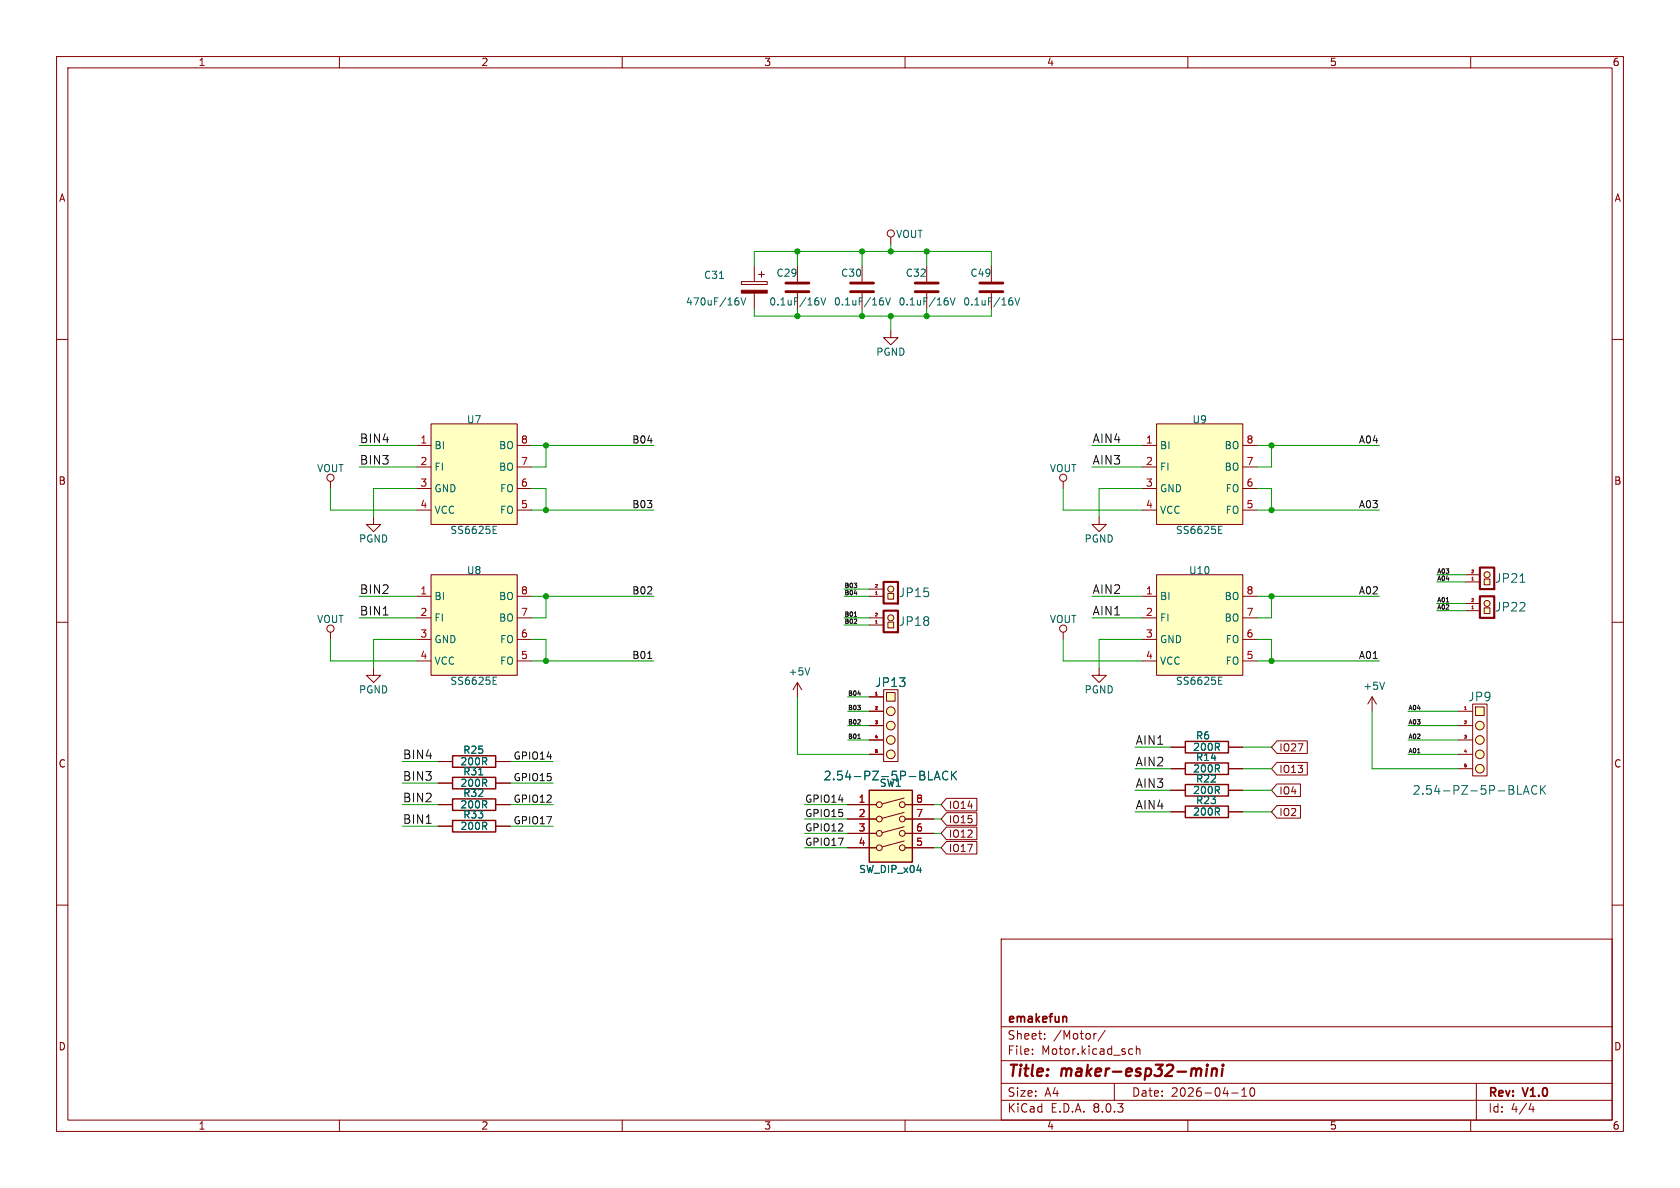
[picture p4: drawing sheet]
<svg xmlns="http://www.w3.org/2000/svg" width="297mm" height="210mm" viewBox="0 0 297 210" stroke-linecap="round" stroke-linejoin="round" font-family="sans-serif">
<g fill="none" stroke="#840000" stroke-width=".18">
<path d="M10 10h277v190h-277zM12 12h273v186h-273zM60 10v2M110 10v2M160 10v2M210 10v2M260 10v2M10 60h2M157.5 41.9v1.3M285 60h2M66 91.4v1.3h-1.2l1.2 1.3 1.3-1.3h-1.3M10 110h2"/>
<path d="M58.4 111.8v1.2M194.3 118.1v1.3h-1.3l1.3 1.3 1.3-1.3h-1.3M285 110h2M141 120.7l-.8 1.2M141 120.7v2.5M141 120.7l.7 1.2M10 160h2M285 160h2M177 166h108v32h-108zM60 198v2M110 198v2M160 198v2"/>
<path d="M177 194.5h108M177 191.5h108M177 187.5h108M177 181.5h108M182.5 186.3v.1M182.5 185.5v.1M184.7 183.6v.1M184.7 182.8v.1M193.8 182.7l-.3 .1M195.4 182.1l-1.3 2M197 191.5v3M199.8 185.4l.4 .1"/>
<path d="M200.2 186.3l-.4 .1M200.9 185.5l.2-.1 .4 .1v.9M200.9 184.9v1.5M210 198v2M217.7 193.2h1.2M219.5 193.8h.9M219.5 192.7l.5-.4v1.5M221.2 192.4l.1-.1a.81 .81 0 0 1 .6 .6 .81 .81 0 0 1-.3 .8l-.1 .1a.81 .81 0 0 1-.6-.6 .81 .81 0 0 1 .3-.8zM260 198v2M261 191.5v6.5M270.7 195l-.4 1.1h.9M271 195.6v1"/>
<circle cx="157.5" cy="41.3" r=".63"/>
<circle cx="58.4" cy="111.1" r=".63"/>
</g>
<path d="M213.4 188.9l-.2 1.3M213.5 188.2l-.1 .2M213.5 188.2l-.2 .1 .1 .1M213.5 188.2v.1l-.1 .1M214.3 189.1a.49 .49 0 0 1 .8 .1l-.1 1M214.3 188.9l-.1 1.3M216.1 188.9l-.1 1.3M216.2 188.2v.2M216.2 188.2l-.1 .1 .1 .1M216.2 188.2l.1 .1-.1 .1" fill="none" stroke="#840000" stroke-width=".4"/>
<path d="M188.3 179.7l.3 .2v.8" fill="none" stroke="#840000" stroke-width=".3"/>
<path d="M143.2 118.1l-.5 1.2" fill="none" stroke="#006464" stroke-width=".18"/>
<path d="M157 110h1v1h-1z" fill="#ffffc2"/>
<circle cx="157.5" cy="109.2" r=".53" fill="#ffffc2" stroke="#ffffc2" stroke-width=".18"/>
<g fill="none" stroke="#840000" stroke-width=".18">
<path d="M153.7 110.5h2.5M153.7 109.2h2.5M157 110h1v1h-1z"/>
<circle cx="157.5" cy="109.2" r=".53"/>
</g>
<path d="M156.2 108h2.5v3.8h-2.5z" fill="none" stroke="#840000" stroke-width=".38"/>
<path d="M154.8 110.2h.3" fill="none" stroke="#a90000" stroke-width=".18"/>
<path d="M204.5 74.9h15.2v17.8h-15.2z" fill="#ffffc2"/>
<path d="M201.9 78.7h2.6M204.5 74.9h15.2v17.8h-15.2zM219.7 78.7h2.5M201.9 82.6h2.6M201.9 86.4h2.6M201.9 90.2h2.6M219.7 82.6h2.5M219.7 86.4h2.5M219.7 90.2h2.5" fill="none" stroke="#840000" stroke-width=".18"/>
<path d="M215.4 93.6h.5M215.4 94.3h.7M215.4 93h.7" fill="none" stroke="#006464" stroke-width=".18"/>
<path d="M76.2 74.9h15.2v17.8h-15.2z" fill="#ffffc2"/>
<g fill="none" stroke="#840000" stroke-width=".18">
<path d="M152.4 47v2.8M152.4 51.8v2.8M73.7 78.7h2.5M76.2 74.9h15.2v17.8h-15.2zM91.4 78.7h2.6M58.4 85.1v1.3M73.7 82.6h2.5M73.7 86.4h2.5M73.7 90.2h2.5M91.4 82.6h2.6M91.4 86.4h2.6M91.4 90.2h2.6"/>
<path d="M77.5 134.6h2.5M87.6 134.6h2.6"/>
<circle cx="58.4" cy="84.5" r=".63"/>
</g>
<path d="M155.8 52.6h.3M156 53.1l.2 .3v.3l-.2 .2M156.6 52.6l.4 1.3 .4-1.3M87.2 93.6h.4M87.2 94.3h.6M87.2 93h.6" fill="none" stroke="#006464" stroke-width=".18"/>
<path d="M150.4 51.6h4M150.4 50h4" fill="none" stroke="#840000" stroke-width=".51"/>
<path d="M80 133.6h7.6v2h-7.6z" fill="none" stroke="#840000" stroke-width=".25"/>
<path d="M204.5 101.6h15.2v17.8h-15.2z" fill="#ffffc2"/>
<path d="M201.9 105.4h2.6M201.9 109.2h2.6M201.9 113h2.6M201.9 116.8h2.6M204.5 101.6h15.2v17.8h-15.2zM219.7 105.4h2.5M219.7 109.2h2.5M219.7 113h2.5M219.7 116.8h2.5M77.5 138.4h2.5M87.6 138.4h2.6" fill="none" stroke="#840000" stroke-width=".18"/>
<path d="M215.4 119.7h.7M84.6 137h.7M215.4 120.3h.5M215.4 121h.7" fill="none" stroke="#006464" stroke-width=".18"/>
<path d="M80 137.4h7.6v2h-7.6z" fill="none" stroke="#840000" stroke-width=".25"/>
<path d="M157 104.9h1v1h-1z" fill="#ffffc2"/>
<circle cx="157.5" cy="104.1" r=".53" fill="#ffffc2" stroke="#ffffc2" stroke-width=".18"/>
<g fill="none" stroke="#840000" stroke-width=".18">
<path d="M163.8 47v2.8M163.8 51.8v2.8M153.7 105.4h2.5M153.7 104.1h2.5M157 104.9h1v1h-1z"/>
<circle cx="157.5" cy="104.1" r=".53"/>
</g>
<path d="M156.2 102.9h2.5v3.8h-2.5z" fill="none" stroke="#840000" stroke-width=".38"/>
<path d="M154.8 105.1h.3" fill="none" stroke="#a90000" stroke-width=".18"/>
<path d="M161.8 51.6h4.1M161.8 50h4.1" fill="none" stroke="#840000" stroke-width=".51"/>
<path d="M167.3 52.6h.2M167.4 53.1l.2 .3v.3l-.2 .2M168 52.6l.4 1.3 .4-1.3" fill="none" stroke="#006464" stroke-width=".18"/>
<path d="M153.7 139.7h7.6v12.7h-7.6z" fill="#ffffc2"/>
<g fill="none" stroke="#840000" stroke-width=".18">
<path d="M175.3 47v2.8M175.3 51.8v2.8M149.9 142.2h5M149.9 144.8h5M149.9 147.3h5M149.9 149.9h5M159.8 148.7l-3.8 1M159.8 146.2l-3.8 1M159.8 143.6l-3.8 1.1M159.8 141.1l-3.8 1M160 142.2h5.1M160 144.8h5.1"/>
<path d="M160 147.3h5.1M160 149.9h5.1"/>
<circle cx="155.4" cy="144.8" r=".51"/>
<circle cx="155.4" cy="149.9" r=".51"/>
<circle cx="155.4" cy="147.3" r=".51"/>
<circle cx="155.4" cy="142.2" r=".51"/>
<circle cx="159.5" cy="144.8" r=".51"/>
<circle cx="159.5" cy="147.3" r=".51"/>
<circle cx="159.5" cy="149.9" r=".51"/>
<circle cx="159.5" cy="142.2" r=".51"/>
</g>
<path d="M153.7 139.7h7.6v12.7h-7.6z" fill="none" stroke="#840000" stroke-width=".25"/>
<path d="M173.2 51.6h4.1M173.2 50h4.1" fill="none" stroke="#840000" stroke-width=".51"/>
<path d="M178.7 52.6h.2M178.8 53.1l.3 .3v.3l-.3 .2M179.4 52.6l.4 1.3 .5-1.3" fill="none" stroke="#006464" stroke-width=".18"/>
<g fill="#ffffc2" stroke="#ffffc2" stroke-width=".18">
<circle cx="157.5" cy="133.3" r=".76"/>
<circle cx="157.5" cy="130.8" r=".76"/>
<circle cx="157.5" cy="128.3" r=".76"/>
</g>
<path d="M156.7 122.4h1.5v1.6h-1.5z" fill="#ffffc2"/>
<circle cx="157.5" cy="125.7" r=".76" fill="#ffffc2" stroke="#ffffc2" stroke-width=".18"/>
<g fill="none" stroke="#840000" stroke-width=".18">
<path d="M141 47v2.8M141 51.8v2.8M66 118.1v1.3h-1.2l1.2 1.3 1.3-1.3h-1.3M153.7 123.2h2.5M153.7 125.7h2.5M153.7 128.3h2.5M153.7 130.8h2.5M153.7 133.4h2.5M156.2 121.9h2.5v12.7h-2.5zM156.7 122.4h1.5v1.6h-1.5zM207 132.1h2.5M217.2 132.1h2.5"/>
<circle cx="157.5" cy="130.8" r=".76"/>
<circle cx="157.5" cy="128.3" r=".76"/>
<circle cx="157.5" cy="133.3" r=".76"/>
<circle cx="157.5" cy="125.7" r=".76"/>
</g>
<path d="M154.8 122.9h.3" fill="none" stroke="#a90000" stroke-width=".18"/>
<path d="M144.4 52.6h.2M144.5 53.1l.3 .3v.3l-.3 .2M145.1 52.6l.5 1.3 .4-1.3M164.2 137.9h.7M165.2 137.9l.5-1.6 .5 1.6M165.3 137.4h.7M167.6 136.5a.61 .61 0 0 0-.8 0 .61 .61 0 0 0-.2 .7 .57 .57 0 0 0 .3 .6 .57 .57 0 0 0 .7-.1M168.2 136.3v1.6M168.4 137l.7 .9M169.1 136.3l-.9 .9" fill="none" stroke="#006464" stroke-width=".18"/>
<path d="M209.5 131.1h7.7v2h-7.7z" fill="none" stroke="#840000" stroke-width=".25"/>
<path d="M138.9 51.6h4.1M138.9 50h4.1" fill="none" stroke="#840000" stroke-width=".51"/>
<path d="M262.4 102.4h1v1h-1z" fill="#ffffc2"/>
<circle cx="262.9" cy="101.6" r=".53" fill="#ffffc2" stroke="#ffffc2" stroke-width=".18"/>
<g fill="none" stroke="#840000" stroke-width=".18">
<path d="M157.5 58.4v1.3h-1.3l1.3 1.3 1.2-1.3h-1.2M259.1 102.9h2.5M259.1 101.6h2.5M262.4 102.4h1v1h-1zM242.6 123.2l-.8 1.3M242.6 123.2v2.5M242.6 123.2l.7 1.3"/>
<circle cx="262.9" cy="101.6" r=".53"/>
</g>
<path d="M261.6 100.3h2.6v3.8h-2.6z" fill="none" stroke="#840000" stroke-width=".38"/>
<path d="M260.2 102.5h.3" fill="none" stroke="#a90000" stroke-width=".18"/>
<path d="M268.7 102.9h.9M244.8 120.6l-.5 1.3" fill="none" stroke="#006464" stroke-width=".18"/>
<path d="M76.2 101.6h15.2v17.8h-15.2z" fill="#ffffc2"/>
<g fill="none" stroke="#840000" stroke-width=".18">
<path d="M131.1 49.8h4.5v.5h-4.5zM133.3 47v2.8M133.3 51.8v2.8M134.1 48.5h1M134.6 48v1M73.7 105.4h2.5M73.7 109.2h2.5M73.7 113h2.5M73.7 116.8h2.5M76.2 101.6h15.2v17.8h-15.2zM91.4 105.4h2.6M91.4 109.2h2.6"/>
<path d="M91.4 113h2.6M91.4 116.8h2.6M207 135.9h2.5M207 139.7h2.5M217.2 135.9h2.5M217.2 139.7h2.5M207 143.5h2.5M217.2 143.5h2.5"/>
</g>
<path d="M127.2 49.2h.7M130.3 52.6h.2M130.4 53.1l.2 .3v.3l-.2 .2M131 52.6l.4 1.3 .4-1.3M87.2 119.7h.6M87.2 120.3h.4M87.2 121h.6" fill="none" stroke="#006464" stroke-width=".18"/>
<path d="M209.5 134.9h7.7v2h-7.7zM209.5 138.7h7.7v2h-7.7zM209.5 142.5h7.7v2h-7.7z" fill="none" stroke="#840000" stroke-width=".25"/>
<path d="M131.1 51.3h4.5v.5h-4.5z" fill="#840000" stroke="#840000" stroke-width=".18"/>
<path d="M262.4 107.4h1v1.1h-1z" fill="#ffffc2"/>
<g fill="#ffffc2" stroke="#ffffc2" stroke-width=".18">
<circle cx="262.9" cy="106.7" r=".53"/>
<circle cx="261.6" cy="135.9" r=".76"/>
<circle cx="261.6" cy="133.3" r=".76"/>
<circle cx="261.6" cy="130.8" r=".76"/>
</g>
<g fill="none" stroke="#840000" stroke-width=".18">
<path d="M188 85.1v1.3M194.3 91.4v1.3h-1.3l1.3 1.3 1.3-1.3h-1.3M259.1 108h2.5M259.1 106.7h2.5M262.4 107.4h1v1.1h-1z"/>
<circle cx="188" cy="84.5" r=".63"/>
<circle cx="262.9" cy="106.7" r=".53"/>
</g>
<path d="M261.6 105.4h2.6v3.8h-2.6z" fill="none" stroke="#840000" stroke-width=".38"/>
<path d="M260.2 107.6h.3" fill="none" stroke="#a90000" stroke-width=".18"/>
<path d="M260.9 125h1.5v1.5h-1.5z" fill="#ffffc2"/>
<circle cx="261.6" cy="128.3" r=".76" fill="#ffffc2" stroke="#ffffc2" stroke-width=".18"/>
<g fill="none" stroke="#840000" stroke-width=".18">
<path d="M188 111.8v1.2M77.5 134.6h2.5M77.5 138.4h2.5M87.6 134.6h2.6M87.6 138.4h2.6M153.7 125.7h2.5M153.7 128.3h2.5M153.7 130.8h2.5M153.7 133.4h2.5M153.7 123.2h2.5M207 135.9h2.5M207 132.1h2.5"/>
<path d="M207 139.7h2.5M217.2 135.9h2.5M217.2 132.1h2.5M217.2 139.7h2.5M225.7 131h5.4v2.2h-5.4l-.9-1.1zM225.7 138.6h4.2v2.2h-4.2l-.9-1.1zM225.7 134.8h5.4v2.2h-5.4l-.9-1.1zM257.8 125.7h2.5M257.8 128.3h2.5M257.8 130.8h2.5M257.8 133.4h2.5M257.8 135.9h2.5"/>
<path d="M260.3 124.5h2.6v12.7h-2.6zM260.9 125h1.5v1.5h-1.5zM77.5 146.1h2.5M77.5 142.2h2.5M87.6 146.1h2.6M87.6 142.2h2.6M149.9 142.2h5M149.9 144.8h5M149.9 147.3h5M149.9 149.9h5M160 142.2h5.1M160 144.8h5.1"/>
<path d="M160 147.3h5.1M160 149.9h5.1M167.3 141.1h5.4v2.3h-5.4l-.9-1.2zM167.3 143.7h5.4v2.2h-5.4l-.9-1.1zM167.3 146.2h5.4v2.2h-5.4l-.9-1.1zM167.3 148.7h5.4v2.3h-5.4l-.9-1.1zM207 143.5h2.5M217.2 143.5h2.5M225.7 142.4h4.2v2.2h-4.2l-.9-1.1z"/>
<circle cx="188" cy="111.1" r=".63"/>
<circle cx="261.6" cy="135.9" r=".76"/>
<circle cx="261.6" cy="128.3" r=".76"/>
<circle cx="261.6" cy="130.8" r=".76"/>
<circle cx="261.6" cy="133.3" r=".76"/>
</g>
<path d="M154.8 122.9h.3M258.9 125.4h.3" fill="none" stroke="#a90000" stroke-width=".18"/>
<g fill="none" stroke="#006464" stroke-width=".18">
<path d="M84.6 137h.7M164.2 137.9h.7M165.2 137.9l.5-1.6 .5 1.6M165.3 137.4h.7M167.6 136.5a.61 .61 0 0 0-.8 0 .61 .61 0 0 0-.2 .7 .57 .57 0 0 0 .3 .6 .57 .57 0 0 0 .7-.1M168.2 136.3v1.6M168.4 137l.7 .9M169.1 136.3l-.9 .9M269.5 140h.7M271.7 139a.61 .61 0 0 0-.8 0 .61 .61 0 0 0-.1 .7 .57 .57 0 0 0 .3 .6 .57 .57 0 0 0 .6 0M272.4 138.9v1.5M272.6 139.5l.6 .9"/>
<path d="M273.2 138.9l-.8 .8M268.3 140.4h.7M269.3 140.4l.5-1.5 .5 1.5"/>
</g>
<path d="M80 145h7.6v2.1h-7.6zM80 141.2h7.6v2.1h-7.6z" fill="none" stroke="#840000" stroke-width=".25"/>
<path d="M67.7 108.7h.9M114.5 116.4h.7M151 109h.5M255.7 106.4h.4M151.6 130.5h.5M250.6 133.1h.4M75.4 145.5h.8" fill="none" stroke="#0f0f0f" stroke-width=".18"/>
<g fill="none" stroke="#009600" stroke-width=".18">
<path d="M133.3 47v-2.5h42v2.5M133.3 54.6v1.3h42v-1.3M141 44.5v2.5M141 54.6v1.3M152.4 44.5v2.5M152.4 54.6v1.3M157.5 43.2v1.3M157.5 55.9v2.5M163.8 44.5v2.5M163.8 54.6v1.3M63.5 78.7h10.2M94 78.7h21.6"/>
<path d="M96.5 78.7v3.9h-2.5M193 78.7h8.9M222.2 78.7h21.6M224.8 78.7v3.9h-2.6M58.4 86.4v3.8h15.3M63.5 82.6h10.2M73.7 86.4h-7.7v5M94 90.2h21.6M94 86.4h2.5v3.8M188 86.4v3.8h13.9M193 82.6h8.9M201.9 86.4h-7.6v5"/>
<path d="M222.2 90.2h21.6M222.2 86.4h2.6v3.8M58.4 113v3.8h15.3M63.5 109.2h10.2M63.5 105.4h10.2M73.7 113h-7.7v5.1M94 116.8h21.6M94 105.4h21.6M94 113h2.5v3.8M96.5 105.4v3.8h-2.5M149.2 109.2h4.5M149.2 105.4h4.5"/>
<path d="M149.2 104.1h4.5M149.2 110.5h4.5M188 113v3.8h13.9M193 109.2h8.9M193 105.4h8.9M201.9 113h-7.6v5.1M222.2 116.8h21.6M222.2 113h2.6v3.8M222.2 105.4h21.6M224.8 105.4v3.8h-2.6M254 106.7h5.1M254 108h5.1"/>
<path d="M254 102.9h5.1M254 101.6h5.1M71.1 134.6h6.4M71.1 138.4h6.4M90.2 134.6h7.6M90.2 138.4h7.6M141 123.2v10.2h12.7M149.9 125.7h3.8M149.9 128.3h3.8M149.9 130.8h3.8M149.9 123.2h3.8M200.7 135.9h6.3"/>
<path d="M200.7 139.7h6.3M200.7 132.1h6.3M219.7 135.9h5.1M219.7 139.7h5.1M219.7 132.1h5.1M242.6 125.7v10.2h15.2M248.9 125.7h8.9M248.9 128.3h8.9M248.9 130.8h8.9M248.9 133.4h8.9M71.1 142.2h6.4M71.1 146.1h6.4"/>
<path d="M90.2 142.2h7.6M90.2 146.1h7.6M142.2 142.2h7.7M142.2 147.3h7.7M142.2 144.8h7.7M142.2 149.9h7.7M165.1 142.2h1.3M165.1 147.3h1.3M165.1 144.8h1.3M165.1 149.9h1.3M200.7 143.5h6.3M219.7 143.5h5.1"/>
</g>
<g fill="#009600" stroke="#009600" stroke-width=".18">
<circle cx="157.5" cy="44.5" r=".46"/>
<circle cx="163.8" cy="44.5" r=".46"/>
<circle cx="152.4" cy="55.9" r=".46"/>
<circle cx="152.4" cy="44.5" r=".46"/>
<circle cx="141" cy="44.5" r=".46"/>
<circle cx="141" cy="55.9" r=".46"/>
<circle cx="157.5" cy="55.9" r=".46"/>
<circle cx="163.8" cy="55.9" r=".46"/>
<circle cx="224.8" cy="78.7" r=".46"/>
<circle cx="96.5" cy="105.4" r=".46"/>
<circle cx="224.8" cy="90.2" r=".46"/>
<circle cx="96.5" cy="116.8" r=".46"/>
<circle cx="96.5" cy="90.2" r=".46"/>
<circle cx="96.5" cy="78.7" r=".46"/>
<circle cx="224.8" cy="116.8" r=".46"/>
<circle cx="224.8" cy="105.4" r=".46"/>
</g>
<g font-size="2.8" fill="#840000">
<text x="178" y="190.9">Title:</text>
<text x="187.7" y="190.9">maker-esp32-mini</text>
</g>
<g font-size="2.1" fill="#0f0f0f">
<text x="63.5" y="78.4">BIN4</text>
<text x="63.5" y="82.2">BIN3</text>
<text x="193" y="82.2">AIN3</text>
<text x="193" y="78.4">AIN4</text>
<text x="63.5" y="105.1">BIN2</text>
<text x="193" y="105.1">AIN2</text>
<text x="63.5" y="108.9">BIN1</text>
<text x="193" y="108.9">AIN1</text>
<text x="200.7" y="131.8">AIN1</text>
<text x="71.1" y="134.3">BIN4</text>
<text x="200.7" y="135.6">AIN2</text>
<text x="71.1" y="141.9">BIN2</text>
<text x="71.1" y="138.1">BIN3</text>
<text x="200.7" y="139.4">AIN3</text>
<text x="200.7" y="143.2">AIN4</text>
<text x="71.1" y="145.7">BIN1</text>
</g>
<g font-size="2.1" fill="#006464">
<text x="158.8" y="105.8">JP15</text>
<text x="264.2" y="103.2">JP21</text>
<text x="158.8" y="110.8">JP18</text>
<text x="264.2" y="108.3">JP22</text>
<text x="154.6" y="121.6">JP13</text>
<text x="259.5" y="124.2">JP9</text>
<text x="145.5" y="138.2">2.54-PZ-5P-BLACK</text>
<text x="249.6" y="140.7">2.54-PZ-5P-BLACK</text>
</g>
<g font-size="2.1" fill="#840000">
<text x="178" y="184">Sheet:</text>
<text x="178" y="181.2">emakefun</text>
<text x="186.2" y="184">/Motor/</text>
<text x="178" y="186.7">File:</text>
<text x="184.1" y="186.7">Motor.kicad_sch</text>
<text x="178" y="196.9">KiCad</text>
<text x="178" y="194.1">Size:</text>
<text x="184.7" y="194.1">A4</text>
<text x="185.7" y="196.9">E.D.A.</text>
<text x="193.3" y="196.9">8.0.3</text>
<text x="200" y="194.1">Date:</text>
<text x="207" y="194.1">2026-04-10</text>
<text x="263" y="194.3">Rev:</text>
<text x="263" y="196.9">Id:</text>
<text x="267.1" y="196.9">4/4</text>
<text x="269.4" y="194.3">V1.0</text>
</g>
<g font-size="1.8" fill="#840000">
<text x="35" y="11.9">1</text>
<text x="85" y="11.9">2</text>
<text x="135" y="11.9">3</text>
<text x="185" y="11.9">4</text>
<text x="235" y="11.9">5</text>
<text x="285" y="11.9">6</text>
<text x="10.3" y="35.9">A</text>
<text x="285.3" y="35.9">A</text>
<text x="10.3" y="85.9">B</text>
<text x="285.3" y="85.9">B</text>
<text x="10.3" y="135.9">C</text>
<text x="226.1" y="133">IO27</text>
<text x="226.1" y="136.8">IO13</text>
<text x="285.3" y="135.9">C</text>
<text x="167.6" y="143.2">IO14</text>
<text x="226.1" y="140.7">IO4</text>
<text x="167.6" y="145.7">IO15</text>
<text x="167.6" y="148.3">IO12</text>
<text x="226.1" y="144.5">IO2</text>
<text x="167.6" y="150.8">IO17</text>
<text x="10.3" y="185.9">D</text>
<text x="285.3" y="185.9">D</text>
<text x="35" y="199.9">1</text>
<text x="85" y="199.9">2</text>
<text x="135" y="199.9">3</text>
<text x="185" y="199.9">4</text>
<text x="235" y="199.9">5</text>
<text x="285" y="199.9">6</text>
</g>
<g font-size="1.8" fill="#006464">
<text x="158.3" y="42.3">VOUT</text>
<text x="124.4" y="49.5">C31</text>
<text x="137.2" y="49.1">C29</text>
<text x="148.6" y="49.1">C30</text>
<text x="160" y="49.1">C32</text>
<text x="171.5" y="49.1">C49</text>
<text x="121.2" y="54.2">470uF/16V</text>
<text x="135.9" y="54.2">0.1uF/16V</text>
<text x="147.3" y="54.2">0.1uF/16V</text>
<text x="158.8" y="54.2">0.1uF/16V</text>
<text x="170.2" y="54.2">0.1uF/16V</text>
<text x="154.8" y="63.1">PGND</text>
<text x="82.4" y="75">U7</text>
<text x="210.7" y="75">U9</text>
<text x="56" y="83.7">VOUT</text>
<text x="76.7" y="79.6">BI</text>
<text x="76.7" y="83.4">FI</text>
<text x="88.1" y="83.4">BO</text>
<text x="88.1" y="79.6">BO</text>
<text x="185.5" y="83.7">VOUT</text>
<text x="205" y="79.6">BI</text>
<text x="205" y="83.4">FI</text>
<text x="216.4" y="83.4">BO</text>
<text x="216.4" y="79.6">BO</text>
<text x="76.7" y="87.2">GND</text>
<text x="88.3" y="87.2">FO</text>
<text x="205" y="87.2">GND</text>
<text x="216.6" y="87.2">FO</text>
<text x="76.7" y="91">VCC</text>
<text x="79.5" y="94.6">SS6625E</text>
<text x="88.3" y="91">FO</text>
<text x="205" y="91">VCC</text>
<text x="207.8" y="94.6">SS6625E</text>
<text x="216.6" y="91">FO</text>
<text x="63.4" y="96.1">PGND</text>
<text x="82.4" y="101.7">U8</text>
<text x="191.6" y="96.1">PGND</text>
<text x="210.1" y="101.7">U10</text>
<text x="76.7" y="106.3">BI</text>
<text x="88.1" y="106.3">BO</text>
<text x="205" y="106.3">BI</text>
<text x="216.4" y="106.3">BO</text>
<text x="56" y="110.3">VOUT</text>
<text x="76.7" y="110.1">FI</text>
<text x="76.7" y="113.9">GND</text>
<text x="88.1" y="110.1">BO</text>
<text x="88.3" y="113.9">FO</text>
<text x="185.5" y="110.3">VOUT</text>
<text x="205" y="110.1">FI</text>
<text x="205" y="113.9">GND</text>
<text x="216.4" y="110.1">BO</text>
<text x="216.6" y="113.9">FO</text>
<text x="76.7" y="117.7">VCC</text>
<text x="88.3" y="117.7">FO</text>
<text x="139.3" y="119.6">+5V</text>
<text x="205" y="117.7">VCC</text>
<text x="216.6" y="117.7">FO</text>
<text x="63.4" y="122.8">PGND</text>
<text x="79.5" y="121.3">SS6625E</text>
<text x="191.6" y="122.8">PGND</text>
<text x="207.8" y="121.3">SS6625E</text>
<text x="240.9" y="122.1">+5V</text>
<text x="211.3" y="130.9">R6</text>
<text x="81.3" y="135.5">200R</text>
<text x="81.8" y="133.5">R25</text>
<text x="81.8" y="137.3">R31</text>
<text x="210.8" y="132.9">200R</text>
<text x="210.8" y="136.8">200R</text>
<text x="211.3" y="134.7">R14</text>
<text x="81.3" y="139.3">200R</text>
<text x="81.3" y="143.1">200R</text>
<text x="81.8" y="141.1">R32</text>
<text x="155.4" y="139.3">SW1</text>
<text x="210.8" y="140.6">200R</text>
<text x="211.3" y="142.3">R23</text>
<text x="211.3" y="138.5">R22</text>
<text x="81.3" y="146.9">200R</text>
<text x="81.8" y="144.9">R33</text>
<text x="210.8" y="144.4">200R</text>
<text x="151.8" y="154.5">SW_DIP_x04</text>
</g>
<g font-size="1.8" fill="#a90000">
<text x="74.2" y="78.5">1</text>
<text x="74.2" y="82.3">2</text>
<text x="92" y="82.3">7</text>
<text x="92" y="78.5">8</text>
<text x="202.5" y="78.5">1</text>
<text x="202.5" y="82.3">2</text>
<text x="220.3" y="82.3">7</text>
<text x="220.3" y="78.5">8</text>
<text x="74.2" y="86.1">3</text>
<text x="74.2" y="89.9">4</text>
<text x="92" y="89.9">5</text>
<text x="92" y="86.1">6</text>
<text x="202.5" y="86.1">3</text>
<text x="202.5" y="89.9">4</text>
<text x="220.3" y="89.9">5</text>
<text x="220.3" y="86.1">6</text>
<text x="74.2" y="105.2">1</text>
<text x="92" y="105.2">8</text>
<text x="202.5" y="105.2">1</text>
<text x="220.3" y="105.2">8</text>
<text x="74.2" y="109">2</text>
<text x="74.2" y="112.8">3</text>
<text x="92" y="112.8">6</text>
<text x="92" y="109">7</text>
<text x="202.5" y="109">2</text>
<text x="202.5" y="112.8">3</text>
<text x="220.3" y="112.8">6</text>
<text x="220.3" y="109">7</text>
<text x="74.2" y="116.6">4</text>
<text x="92" y="116.6">5</text>
<text x="202.5" y="116.6">4</text>
<text x="220.3" y="116.6">5</text>
<text x="151.7" y="142">1</text>
<text x="161.9" y="142">8</text>
<text x="151.7" y="144.5">2</text>
<text x="151.7" y="147.1">3</text>
<text x="151.7" y="149.6">4</text>
<text x="161.9" y="149.6">5</text>
<text x="161.9" y="147.1">6</text>
<text x="161.9" y="144.5">7</text>
</g>
<g font-size="1.8" fill="#0f0f0f">
<text x="111.7" y="78.5">B04</text>
<text x="240.1" y="78.5">A04</text>
<text x="111.7" y="89.9">B03</text>
<text x="240.1" y="89.9">A03</text>
<text x="111.7" y="105.1">B02</text>
<text x="240.1" y="105.1">A02</text>
<text x="111.7" y="116.6">B01</text>
<text x="240.1" y="116.6">A01</text>
<text x="90.7" y="134.4">GPIO14</text>
<text x="90.7" y="138.2">GPIO15</text>
<text x="90.7" y="142">GPIO12</text>
<text x="142.2" y="142">GPIO14</text>
<text x="90.7" y="145.8">GPIO17</text>
<text x="142.2" y="149.6">GPIO17</text>
<text x="142.2" y="144.5">GPIO15</text>
<text x="142.2" y="147.1">GPIO12</text>
</g>
<g font-size="1.1" fill="#0f0f0f">
<text x="254" y="101.4">A03</text>
<text x="149.2" y="104">B03</text>
<text x="149.2" y="105.2">B04</text>
<text x="254" y="107.8">A02</text>
<text x="254" y="106.5">A01</text>
<text x="254" y="102.7">A04</text>
<text x="149.2" y="109.1">B01</text>
<text x="149.2" y="110.3">B02</text>
<text x="149.9" y="125.6">B03</text>
<text x="149.9" y="123">B04</text>
<text x="248.9" y="125.6">A04</text>
<text x="149.9" y="130.6">B01</text>
<text x="149.9" y="128.1">B02</text>
<text x="248.9" y="130.6">A02</text>
<text x="248.9" y="128.1">A03</text>
<text x="248.9" y="133.2">A01</text>
</g>
<g font-size=".7" fill="#a90000">
<text x="259.9" y="101.3">2</text>
<text x="154.5" y="105.2">1</text>
<text x="154.5" y="103.9">2</text>
<text x="259.9" y="102.6">1</text>
<text x="259.9" y="107.7">1</text>
<text x="259.9" y="106.4">2</text>
<text x="154.5" y="110.2">1</text>
<text x="154.5" y="109">2</text>
<text x="154.5" y="122.9">1</text>
<text x="154.5" y="125.5">2</text>
<text x="258.7" y="125.5">1</text>
<text x="154.5" y="128">3</text>
<text x="154.5" y="130.6">4</text>
<text x="258.7" y="128">2</text>
<text x="258.7" y="130.6">3</text>
<text x="154.5" y="133.1">5</text>
<text x="258.7" y="133.1">4</text>
<text x="258.7" y="135.6">5</text>
</g>
</svg>
